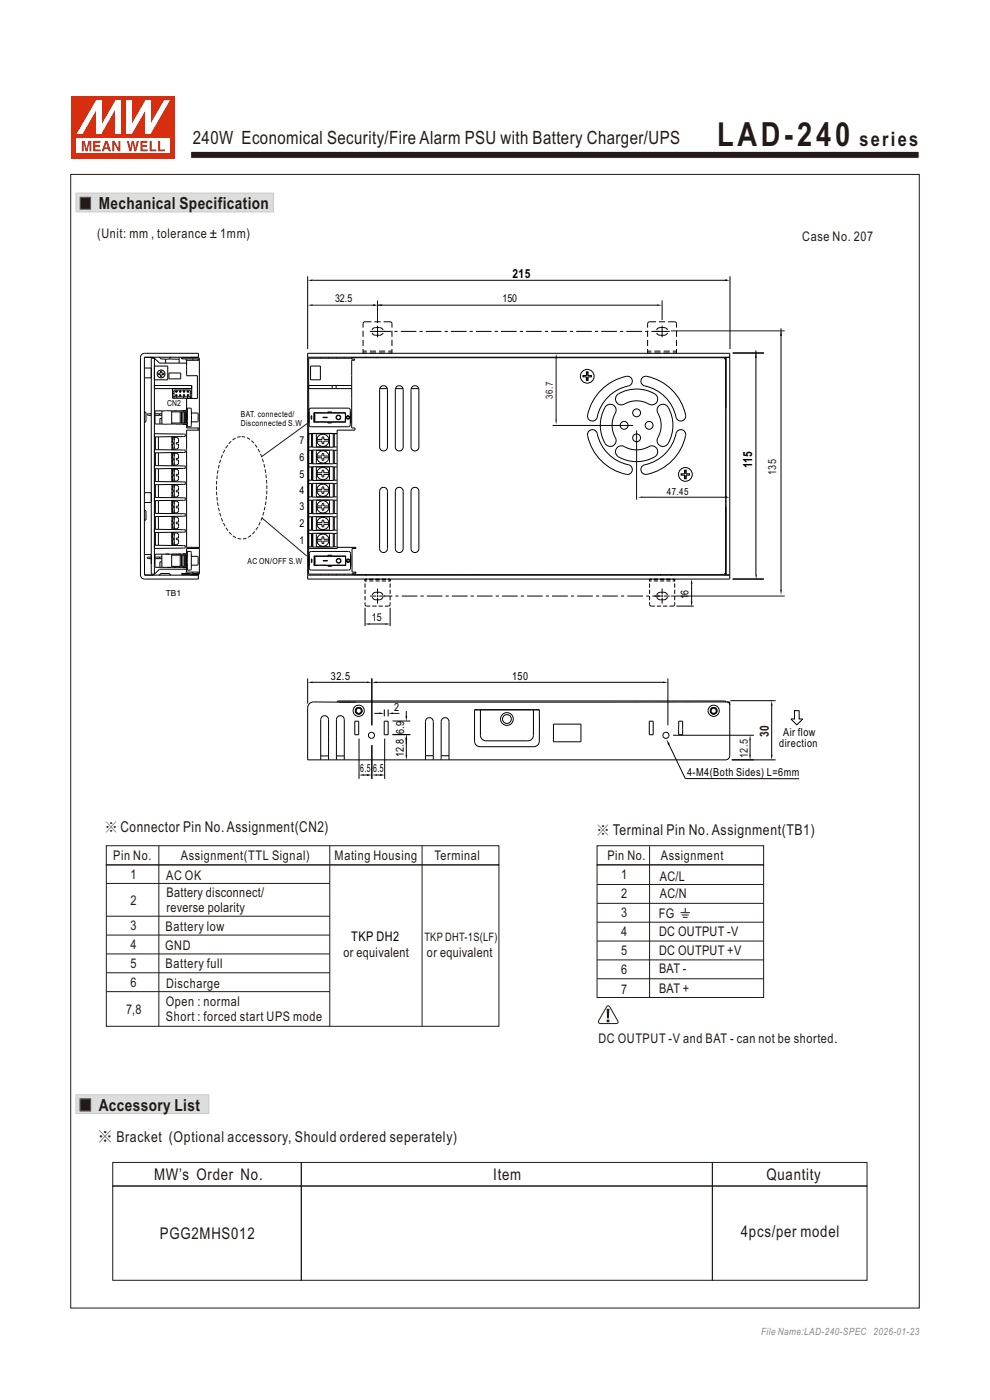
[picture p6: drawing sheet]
<svg xmlns="http://www.w3.org/2000/svg" width="210mm" height="297mm" viewBox="0 0 210 297" stroke-linecap="round" stroke-linejoin="round" font-family="sans-serif">
<g fill="none" stroke="#000" stroke-width=".21">
<path d="M65.3 58.6v15.5M66.3 59.5h87.9M154.8 58.6v15.4M30.6 78.1h1.5M30.7 75.8h.1M30.7 75.8h1.9M32.6 75.8l.2 .2M32.8 76h-.7v45.8h.7M32.8 77.7h2.8v2.9h-2.8M32.8 76l1 1h5.8M32.8 76v45.8M33.7 75.8l.3 .3 1.1 .1"/>
<path d="M34 78.7h.3v.5h.5v.3h-.5v.4h-.3v-.4h-.5v-.3h.5zM35.1 76.2v.8M35.8 79.1h2.5v1.3h-2.5zM36 76.2h2M36 76.2h-.9M36.3 75.8l-.2 .1-.1 .3M38 75.8v1.2M38.6 75.9h3.4l.3 .3M38.6 75.9v.2M38.6 76.1l3.4 .1M39.4 76.1l.2 .4M40.4 75.8h1.7"/>
<path d="M40.4 75.8v.1M41.1 76.1l-.2 .3M42 76.2h.3M42 76.2v.2M42.1 75.9v-.9h-11.4l-.5 .1-.4 .5v46.4l.3 .6 .6 .2h11.4v-.9M42.1 75.8h-11.5v41.8M42.3 76.4h-2.7v3.3h2.3v4.8h-2.3v2.6M42.3 76.2v45.4M65.3 75h89.5v47.8h-89.5zM65.3 75.8h89.5M65.9 77.7h2.1v2.9h-2.1zM66.3 64.7h13.3"/>
<path d="M68 75.8v.2M69.7 75.8v.2M71.4 75.8v.2M73 75.8v.2M74.6 76h-9.1v6.4M77 74v.9h.8M77 74.5h.8M77 70.2v1.3M77 72.1v1.3M77.5 75.8l.2 .1M78.5 74.9h1.3M78.5 70.3h4.5"/>
<path d="M78.5 74.5h1.3M78.8 68.3h-1.6l-.2 .4v.8M78.9 70.6l.7 .5h1.1l.5-.5M78.9 70l.3-.4 .5-.1h1l.5 .5M79.4 68.3h1.3M80.1 63.7v4.8M80.1 69.1v2.4M80.1 75.8l-.2 .1M80.2 64.7h59.2M80.4 74.9h1.3M80.4 74.5h1.3M81.1 75.8l.1 .1"/>
<path d="M81.4 68.3l1.6 .1 .1 1.1M81.9 75.8l.1 .1M82.3 74.5h.8M83.1 74v.9h-.8M83.1 70.2v1.3M83.1 72.1v1.3M83.7 70.3h.6M85 70.3h3.3M89 70.3h.7M90.3 70.3h3.3M94.3 70.3h.7M95.6 70.3h3.4"/>
<path d="M99.6 70.3h.7M101 70.3h3.3M104.9 70.3h.7M106.3 70.3h3.3M110.3 70.3h.6M111.6 70.3h3.3M115.6 70.3h.6M116.9 70.3h3.3M117.3 75.8l-.1 .1M118 75.9v13.2M118.2 75.8l-.1 .1M120.9 70.3h.7"/>
<path d="M122.2 70.3h3.3M123.7 79.7h.7v-.8h.3v.8h.7v.2h-.7v.8h-.3v-.8h-.7zM126.2 70.3h.7M127.5 70.3h3.4M131.5 70.3h.7M132.9 70.3h3.3M136.9 70.3h.6M137.4 74v.9h.8M137.4 70.2v1.3M137.4 72.1v1.3M137.4 74.5h.8M138.8 74.9h1.3"/>
<path d="M138.8 74.5h1.3M139.1 68.3h-1.6l-.1 .4v.8M139.3 70.6l.6 .5h1.2l.5-.5M139.3 70l.3-.4 .4-.1h1.1l.5 .5M139.8 68.3h1.3M139.9 75.8l.3 .1M140.4 69.1v2.4M140.4 63.7v4.2M140.8 74.9h1.3M140.8 74.5h1.3M141.7 68.3l1.7 .1 .1 1.1M142.1 70.3h-3.9"/>
<path d="M142.3 70.2h24.2M142.6 75.8l-.3 .1M142.7 74.5h.8M143.5 74v.9h-.8M143.5 70.2v1.3M143.5 72.1v1.3M153.7 75.9v.3M153.7 76.1h.3M153.9 75.8l.1 46.2M154 75.8h.1M154 75.9h-79.4v.3h.6v.2h-.6v14.4h.7v.5h-3.8v24.8h4v.3h-.8v5h.8v.2h-.7v.3h79.2M154 75.8h.8"/>
<path d="M155.4 74.9h6.7M160.3 74.3v47.6M165.7 69.6v55.5M30.6 87.2l.4 .3v2l-.4 .3M30.6 80.2h1.5M32.1 87.8l-.9 .1 .3 .2h.6M32.7 97.2h.3M32.7 97.7h.3M32.7 93.8h.3M32.7 94.3h.3M32.8 98.8l6.5 .1-.1 .5h-6.4M32.8 95.4l6.5 .1-.1 .5-6.4 .1"/>
<path d="M32.8 92l6.5 .2-.1 .4-6.4 .1M32.8 82.4h7.9M32.8 81.8h7.9v2.7h-4.1v-2.1M32.8 87.8h.1M32.8 88.1h.1M32.8 87.8h1M32.8 88.1h1M32.9 87.3l-.1 .1M33 92.7v2.7M33 96.1v2.7M33 99.4v2.8M33.6 92.7v2.7"/>
<path d="M33.6 96.1v2.7M33.6 99.4v2.8M33.8 87.8h.5M33.8 88.1h.5M33.8 87.8v.3M34.3 87.2h-1.2l-.2 .2v2.4l.2 .2h1.2M34.3 90h2.1M34.3 87.2h2.1M34.3 87.2v2.8M34.3 88.8h-.4v1.2M36.4 87.4h3.3M36.4 89.7h3.3"/>
<path d="M36.4 87.2v2.8M36.4 90h2.3M36.4 87.2h2.3M36.5 94.1l.1 .8M36.5 93l.1 .1M36.5 92.7h.4v2.7h-.4M36.5 92.6v2.8M36.5 96v2.4M36.5 99.4v2.8M36.5 93.4v.1M36.5 99.8l.1 .1M36.5 96.4l.1 .1"/>
<path d="M36.5 96.8h.1M36.5 97.6l.1 .7M36.5 93.5v.4M36.5 94.2v.4M36.5 96.8v.4M36.5 97.6v.4M36.5 98h.1M36.5 94.6h.1M36.5 93.5h.1M36.5 94.6v.1M36.5 98.4v.4M36.5 98.8h.1"/>
<path d="M36.5 92.7v1.2M36.5 99.5v1.1M36.5 96.1v1.2M36.5 98.6h.1M36.5 98.8h.4v-2.7h-.4v2.7M36.6 98.3l-.1 .1M36.6 94.9l-.1 .5M36.6 98.3l-.1 .3M36.6 94.9l-.1 .2M36.6 83.5h.3M36.6 84.2h4.1M36.6 83.1h.3"/>
<path d="M36.8 97.6h.1M36.8 94.2h.1M36.8 97.2v.4M36.9 97.2h.1M36.9 97.6h.1M36.9 94.3h.1M36.9 84.2v.3M36.9 92.7v.7M36.9 96.1v.7M36.9 99.5v.6M36.9 84.2v-1.4h3.5v1.7M36.9 96.3l.1-.1a.63 .63 0 0 1 .9 .5v.5h-.5v.4h.5v.6a.63 .63 0 0 1-.9 .4h-.1"/>
<path d="M36.9 99.7l.1-.1a.63 .63 0 0 1 .9 .5v.5h-.5v.4h.5v.5a.63 .63 0 0 1-.9 .5l-.1-.1M36.9 92.9h.1a.63 .63 0 0 1 .9 .4v.6h-.5v.3h.5v.6a.63 .63 0 0 1-.9 .4h-.1M36.9 94.7v.7M36.9 98.1v.7M36.9 93.8l-.1 .4M37.3 82.9v.3M37.3 83.7v.3M37.3 83.7h.2M37.3 82.9l.2 .3M37.3 84h.2M37.3 83.7l.2 .3M37.3 82.9h.2"/>
<path d="M37.3 83.2h.2M37.4 83.1h.1M37.4 83.9h.1M37.5 84.2v.3M37.5 82.9v.3M37.5 83.7v.3M37.5 83.7l-.2 .3M37.5 82.9l-.2 .3M38.1 82.9v.3M38.1 83.7v.3M38.1 83.7h.2M38.1 83.7l.2 .3"/>
<path d="M38.1 84h.2M38.1 82.9h.2M38.1 83.2h.2M38.1 82.9l.2 .3M38.2 83.1h.1M38.2 83.9h.1M38.2 87.4v2.3M38.3 82.9v.3M38.3 83.7v.3M38.3 83.7l-.2 .3M38.3 82.9l-.2 .3M38.5 87.4v2.3"/>
<path d="M38.7 90h1M38.7 87.2h1M38.8 87.4v2.3M38.9 83.7h.3M38.9 83.2l.3-.3v.3M38.9 84h.3M38.9 82.9h.3M38.9 83.2h.3M38.9 82.9l.3 .3M38.9 82.9v.3M38.9 83.7v.3M38.9 83.7l.3 .3"/>
<path d="M38.9 84.2v.3M39 83.9h.1M39 83.1h.1M39.1 87.4v2.3M39.2 83.7v.3M39.2 83.7l-.3 .3M39.2 87.4v2.3M39.4 87.4v2.3M39.6 87.4v2.3M39.6 90v.8h2.7M39.7 82.9v.3M39.7 83.7v.3"/>
<path d="M39.7 83.7h.3M39.7 84h.3M39.7 82.9h.3M39.7 83.2h.3M39.7 83.7l.3 .3M39.7 82.9l.3 .3M39.7 87.4v-.8h.8v3.9h-.8v-.8M39.7 87.1l-1 .1M39.7 87.4v2.3M39.8 84.2v.3M39.8 83.9h.1M39.8 83.1h.1"/>
<path d="M39.9 83.1h.1M40 82.9l-.3 .3M40 82.9v.3M40 83.7v.3M40 83.7l-.3 .3M40.4 83.5h.3M40.4 83.1h.3M40.6 87.6h1.2l.2 .2v1.6l-1.4 .1M42 90.8v.5M42.3 91.3h-2.7v4.1v20.7h2.7M65.5 99h.8M65.5 91.9v.1"/>
<path d="M65.5 95.4l.8 .1M65.5 82.4v5M65.5 82.4h9.1M65.5 81.8h9.1M65.5 92v29.8h9.3M65.5 87.4v2.3M65.5 89.7v2.3h6M65.5 87.4h.1M65.5 89.7h.1M66 88.2h.1v.7h-.1zM66.1 92v2.8M66.1 95.5v2.9"/>
<path d="M66.1 99v2.9M66.3 94.8l-.8 .1M66.3 91.9h4.4v3h-4.4zM66.3 98.4v-2.9h4.4v2.9M66.3 99h4.4v2.9h-4.4zM66.3 95.5v2.9M66.3 99v2.9M66.6 89.5l.5 .1M66.6 87.6h6.4l.3 .5M66.6 87.6v1.9M66.6 87.6l.1 .1M66.7 87.7l.1 .1v1.5l-.1 .1"/>
<path d="M66.7 87.7v1.7M66.7 89.4l-.1 .1M67.1 89.5v.1M67.1 89.6h.4M67.1 96.7h1.2v-.5h.4v.5h1.2M67.1 93.2h.1M67.1 93.6h.1M67.1 97.2h.1M67.2 99.1h2.6v2.7h-2.6zM67.2 95.6h2.6v2.7h-2.6zM67.2 93.2h1.1v-.5h.4v.5h1.1v.4h-1.1v.5h-.4v-.5h-1.1zM67.2 96.7v.4h1.1v.5h.4v-.5h1.1v-.4"/>
<path d="M67.3 92l-.2 .2v2.4l.2 .2 2.5-.1 .1-2.5-.2-.2M67.4 87.6h.1M67.4 87.6h1.2M67.4 87.6h-.8M67.5 89.5v.1M68 92h.4M68.1 87.6h.1M68.2 89.5h.1M68.3 92v.1M68.3 94.7v.1M68.3 95.5v.2M68.3 98.2v.1"/>
<path d="M68.3 99.1v.1M68.5 88.5l.9 .1zM68.6 87.6h.1M68.6 89.5v.1M68.6 89.6h-1.1M68.6 87.6h.7M68.6 89.5h.7M68.6 89.5h-2M68.7 92v.1M68.7 94.7v.1M68.7 95.5v.2M68.7 98.2v.1"/>
<path d="M68.7 99.1v.1M69.3 89.6h.2M69.3 89.6h-.7M69.3 89.5v.1M69.3 87.6h.1M69.5 87.5v-.1h.9v.1M69.5 89.6v.1h.9v-.1M69.5 87.5h.9M69.5 89.6h.9M69.5 87.5l-.2 .1M69.8 93.2h.1M69.8 93.6h.1"/>
<path d="M69.8 97.2h.1M70.4 87.5l.2 .1M70.5 81.8v.6M70.6 87.6h.1M70.6 89.5v.1M70.6 89.6h.7M70.6 89.6h-.2M70.6 87.6h1.8M70.7 99l.7 .1M70.7 95.5h.7M70.9 92v2.8M70.9 95.5v2.9"/>
<path d="M70.9 99v2.9M71.3 89.5v.1M71.3 81.8v.6M71.4 98.3l-5.9 .1M71.4 94.8h-.7M71.7 89.5h.1M71.7 87.6h.1M72.1 89.5l.3 .1M72.4 89.5v.1M72.4 87.6h.1M72.4 87.6l.9-.1v.3M72.8 89.6h-.4"/>
<path d="M72.8 89.5v.1M73.2 87.8h.1M73.3 87.8v.3M73.3 88.1l-.2 1.4h-3.8M73.3 88.1v1.5h-.5M74.3 87.4v-.6l-.4-.2h-8.1l-.2 .4v3.1l.1 .3 .3 .1h7.9l.4-.2v-.6M74.3 87.4v2.3M80.6 82.4h1.6M80.7 82.1a.83 .83 0 0 1 .9-.2 .83 .83 0 0 1 .6 .8v12.1a.83 .83 0 0 1-.8 .9 .83 .83 0 0 1-.9-.9v-12.1zM83.9 82.4h1.6M84 82.1a.83 .83 0 0 1 1-.2 .83 .83 0 0 1 .5 .8v12.1a.83 .83 0 0 1-.8 .9 .83 .83 0 0 1-.8-.9v-12.1zM87.2 82.4h1.6"/>
<path d="M87.4 82.1a.83 .83 0 0 1 .9-.2 .83 .83 0 0 1 .6 .8v12.1a.83 .83 0 0 1-.9 .9 .83 .83 0 0 1-.8-.9v-12.1zM117.2 90.3h17.1M125 91.4a1.04 1.04 0 0 1 1.7 .6 8.7 8.7 0 0 0 6.9 6.7 1.04 1.04 0 0 1 .5 1.3 1.04 1.04 0 0 1-1.2 .6 10.5 10.5 0 0 1-8.3-8.5zM127.1 83.1a10.2 10.2 0 0 1 6.1-3.3 1.04 1.04 0 0 1 .9 1 1.04 1.04 0 0 1-.8 1.1 8.7 8.7 0 0 0-6.7 6.9 1.04 1.04 0 0 1-1.3 .5 1.04 1.04 0 0 1-.7-1.2 10.6 10.6 0 0 1 2.5-5zM128.6 86.1a1.25 1.25 0 0 1 1.6-.1 1.25 1.25 0 0 1 .3 1.6 5.5 5.5 0 0 0 .2 5.6 1.25 1.25 0 0 1-.8 1.4 1.25 1.25 0 0 1-1.5-.5 7.5 7.5 0 0 1 .2-8zM130.9 83.8a7.4 7.4 0 0 1 8.3 0 1.25 1.25 0 0 1 0 1.6 1.25 1.25 0 0 1-1.6 .3 5.4 5.4 0 0 0-5.5 .2 1.25 1.25 0 0 1-1.4-.6 1.25 1.25 0 0 1 .2-1.5zM130.9 94.9a1.55 1.55 0 0 1 2.2 .1 5.6 5.6 0 0 0 4.9-.4 1.25 1.25 0 0 1 1.4 .8 1.25 1.25 0 0 1-.5 1.5 7.6 7.6 0 0 1-8-.2 1.25 1.25 0 0 1 0-1.8zM135 91.3v14.7M136.2 80.2l.5-.3a10 10 0 0 1 8 6l.7 2.2a1.04 1.04 0 0 1-.8 1.2 1.04 1.04 0 0 1-1.2-.8 8.7 8.7 0 0 0-6.9-6.7l-.4-.4-.2-.5zM139.7 86.1a1.25 1.25 0 0 1 2 .3 7.6 7.6 0 0 1-.2 7.9 1.25 1.25 0 0 1-1.6 .2 1.25 1.25 0 0 1-.4-1.7 5.4 5.4 0 0 0-.1-5.5 1.25 1.25 0 0 1 .3-1.2zM143.7 91.4a1.04 1.04 0 0 1 1.2-.1 1.04 1.04 0 0 1 .5 1.1 10.5 10.5 0 0 1-8.5 8.3 1.04 1.04 0 0 1-1-1 1.04 1.04 0 0 1 .9-1.1 8.7 8.7 0 0 0 6.7-6.9zM30.6 108l.4 .3v2l-.4 .3"/>
<path d="M30.6 104.5h1.5M30.6 117.6h1.5M30.6 117.6l.1 4.4M30.6 106.6h1.5M32.1 118.2l-.9 .1 .3 .2h.6M32.7 107.3h.3M32.7 104.4h.3M32.7 103.9h.3M32.7 100.5h.3M32.7 101.1h.3M32.7 107.8h.3M32.7 110.7h.3"/>
<path d="M32.7 111.2h.3M32.7 114.1h.3M32.7 114.6h.3M32.8 105.5l6.5 .2-.1 .4-6.4 .1M32.8 102.2l6.5 .1-.1 .4-6.4 .1M32.8 108.9l6.5 .2-.1 .4-6.4 .1M32.8 112.3l6.5 .1-.1 .5h-2.7M32.8 115.7l6.5 .1-.1 .5h-6.4M32.8 118.2h.1M32.8 118.5h.1M32.8 118.2h1M32.8 118.5h1"/>
<path d="M33 102.8v2.7M33 106.2v2.7M33 109.6v2.7M33 113v2.7M33.6 102.8v2.7M33.6 106.2v2.7M33.6 109.6v2.7M33.6 113v2.7M33.8 118.2h.5M33.8 118.5h.5M33.8 118.2v.3M34.3 117.6v2.8"/>
<path d="M34.3 119.2h-.4v1.2M35.1 117.6h.1M35.3 117.5v.1M35.3 117.6h.1M35.4 117.5l.5 .1M36.4 117.8h3.3M36.4 117.6v2.8M36.5 104.3l.1 .8M36.5 103.2l.1 .1M36.5 111l.1 .8M36.5 109.9l.1 .1M36.5 109.6h.4v2.7h-.4"/>
<path d="M36.5 102.8v2.8M36.5 109.5v2.8M36.5 102.8h.4v2.7h-.4M36.5 103.5v.1M36.5 106.2v2.8M36.5 110.3v.1M36.5 112.9v2.8M36.5 112.9l-3.7 .1M36.5 106.6h.1M36.5 113.3l.1 .1M36.5 106.9v.1M36.5 100.2h.1"/>
<path d="M36.5 113.7h.1M36.5 117.5v.1M36.5 107.7v1M36.5 101v1M36.5 114.5v1M36.5 110.4h.1M36.5 100.2v.4M36.5 101v.4M36.5 103.6v.4M36.5 104.4v.4M36.5 107v.4M36.5 107.7v.4"/>
<path d="M36.5 110.4v.4M36.5 111.1v.4M36.5 113.7v.4M36.5 114.5v.4M36.5 104.8h.1M36.5 103.6h.1M36.5 108.1h.1M36.5 108.1v.1M36.5 107h.1M36.5 101.4h.1M36.5 111.5h.1M36.5 111.5v.1"/>
<path d="M36.5 114.9h.1M36.5 115.7h.4v-2.7h-.4v2.7M36.5 108.9h.1M36.5 102.1h.1M36.5 108.7h.1M36.5 102h.1M36.5 115.5h.1M36.5 102.8v1.3M36.5 106.2l.1 .4M36.5 109.6l.1 .4M36.5 113v1.2M36.5 102.1h.4v-2.6h-.4v2.7"/>
<path d="M36.5 108.9h.4v-2.7h-.4v2.8M36.6 105.1l-.1 .4M36.6 105.1l-.1 .1M36.6 108.5h-.1M36.6 106.6l-.1 .8M36.6 101.7h-.1M36.6 111.8l-.1 .5M36.6 111.8l-.1 .2M36.6 110l-.1 .8M36.6 115.2l-.1 .1M36.6 117.5v.1M36.8 117.5l-.2 .1"/>
<path d="M36.8 117.6h.1M36.8 107.8h.1M36.8 100.6l.1 .4M36.8 111.1h.1M36.8 114.1l.1 .4M36.8 110.7v.4M36.9 100.6h.1M36.9 110.7h.1M36.9 114.1h.1M36.9 107.8h.1M36.9 111.2h.1M36.9 102.8v.7"/>
<path d="M36.9 106.2v.7M36.9 109.6v.7M36.9 113v.7M36.9 113.2l.1-.1a.63 .63 0 0 1 .9 .5v.5h-.5v.4h.5v.6a.63 .63 0 0 1-.9 .4h-.1M36.9 103h.1a.63 .63 0 0 1 .9 .4v.6h-.5v.4h.5v.5a.63 .63 0 0 1-.9 .5l-.1-.1M36.9 104.8v.7M36.9 104h-.1l.1 .4M36.9 106.4h.1a.63 .63 0 0 1 .9 .4v.6h-.5v.3h.5v.6a.63 .63 0 0 1-.9 .4h-.1M36.9 108.2v.7M36.9 107.3l-.1 .5M36.9 101.5v.6M36.9 109.8h.1a.63 .63 0 0 1 .9 .4v.6h-.5v.3h.5v.6a.63 .63 0 0 1-.9 .4h-.1"/>
<path d="M36.9 111.6v.7M36.9 115v.7M37 117.5v.1M37.1 117.5v.1M37.2 117.6h.3M37.3 117.5v.1M37.5 117.5l-.1 .1M37.6 117.5v.1M37.7 117.6h.1M37.9 117.6h.5M38 117.5v.1M38.2 117.8v2.3"/>
<path d="M38.5 117.8v2.3M38.8 117.8v2.3M39.1 117.8v2.3M39.2 117.8v2.3M39.4 117.8v2.3M39.6 117.8v2.3M39.7 117.6h-6.6l-.2 .2v2.3l.1 .2 6.7 .1M39.7 117.8v-.8h.8v3.9h-.8v-.8M39.7 117.8v2.3M39.7 117.5l-1 .1M40.6 118h1.2l.2 .2v1.6l-1.4 .1M40.6 116.1v.3"/>
<path d="M42 116.1v.3M42.3 116.4h-2.7v1.1M65.5 109.6h.6M65.5 106l.8 .1M65.5 102.5l5.9 .1M65.5 113.1l.8 .1M65.6 117.8v2.3M66 118.6h.2v.7h-.2zM66.1 108.9l-.6 .1M66.1 116l-.6 .1M66.1 106.1v2.9h4.8v-2.9M66.1 112.5v-2.9h4.8v2.9"/>
<path d="M66.1 113.2v2.8h4.8v-2.8M66.1 102.6v2.8M66.3 101.9l-.8 .1M66.3 112.5h-.8M66.3 105.4l-.8 .1M66.3 102.5v3h4.4v-3M66.3 109.6v2.9h4.4v-2.9M66.3 116v-2.9h4.4v3M66.3 106.1v2.9v-2.9h4.4v2.9M66.3 113.1v2.9M66.6 118h6.5l.2 .5M66.6 119.9l.5 .1"/>
<path d="M66.6 118v1.9M66.6 118l.1 .1M66.7 118.1l.1 .1v1.5l-.1 .1M66.7 119.8l-.1 .1M66.7 118.1v1.7M67.1 100.2h.1M67.1 100.7h.1M67.1 104.2h1.2v.5h.4v-.5h1.2M67.1 111.3l1.2-.1v.6h.4v-.6l1.2 .1M67.1 114.4h1.2v-.5h.4v.5h1.2M67.1 103.8h.1M67.1 110.8h.1"/>
<path d="M67.1 114.8h.1M67.1 107.3h.1M67.1 107.8h.1M67.1 119.9v.1M67.1 120h.5M67.2 102.7h2.6v2.6h-2.6zM67.2 113.3h2.6v2.6h-2.6zM67.2 109.7h2.6v2.7h-2.6zM67.2 106.2h2.6v2.7h-2.6zM67.2 100.3h1.1v-.5h.4v.5h1.1v.4h-1.1v.5h-.4v-.5h-1.1zM67.2 104.2v-.4h1.1v-.5h.4v.5h1.1v.4M67.2 111.2v-.3h1.1v-.5h.4v.5h1.1v.3"/>
<path d="M67.2 114.4v.4h1.1v.5h.4v-.5h1.1v-.4M67.2 107.3h1.1v-.5h.4v.5h1.1v.4h-1.1v.5h-.4v-.5h-1.1zM67.5 118h1.1M67.5 118h-.9M67.5 118h.1M67.6 119.9v.1M68.2 118h.1M68.2 119.9h.1M68.3 101.7v.2M68.3 102.6v.1M68.3 105.3v.1M68.3 106.1v.1"/>
<path d="M68.3 108.8v.1M68.3 109.7v.1M68.3 112.3v.2M68.3 113.2v.1M68.3 115.9v.1M68.5 118.9l1 .1zM68.6 119.9l-1 .1M68.6 119.9v.1M68.6 118h.8M68.6 118h.1M68.6 119.9h.7M68.6 119.9h-2"/>
<path d="M68.7 101.7v.2M68.7 102.6v.1M68.7 105.3v.1M68.7 106.1v.1M68.7 108.8v.1M68.7 109.7v.1M68.7 112.3v.2M68.7 113.2v.1M68.7 115.9v.1M69.3 120h.3M69.3 120h-.7M69.3 119.9v.1"/>
<path d="M69.4 118h.1M69.6 117.9h.8M69.6 117.9v-.1h.8v.1M69.6 120v.1h.8v-.1M69.6 120h.8M69.6 117.9l-.2 .1M69.8 100.2h.1M69.8 100.7h.1M69.8 103.8h.1M69.8 110.8h.1M69.8 114.8h.1M69.8 107.3h.1"/>
<path d="M69.8 107.8h.1M70.4 117.9l.2 .1M70.6 118h.1M70.6 119.9v.1M70.6 120h1.8M70.6 120h-.2M70.6 118h1.9M70.7 113.2h.7M70.7 106.1h.7M70.9 102.6v2.8M70.9 116h.5M70.9 108.9h.5"/>
<path d="M70.9 109.6h.5M71.3 119.9h.1M71.4 101.9h-.7M71.4 112.5h-.7M71.4 105.4h-.7M71.6 116.1v.2h-6.1M71.7 119.9h.1M71.8 118h.1M72.4 119.9v.1M72.5 118h.1M72.5 118l.8-.1v.3M72.8 119.9v.1"/>
<path d="M72.8 120h-.4M73.3 118.2h.1M73.3 118.2v.3M73.3 118.5l-.2 1.4h-3.8M73.3 118.5v1.5h-.5M74.3 117.8v-.6l-.4-.2h-7.9l-.3 .1-.1 .3v3.1l.3 .4h8l.4-.2v-.6M74.3 117.8v2.3M80.7 103.7a.83 .83 0 0 1 .9-.3 .83 .83 0 0 1 .6 .8v12.2a.83 .83 0 0 1-.8 .8 .83 .83 0 0 1-.9-.8v-12.2zM84 103.7a.83 .83 0 0 1 1-.3 .83 .83 0 0 1 .5 .8v12.2a.83 .83 0 0 1-.8 .8 .83 .83 0 0 1-.8-.8v-12.2zM87.4 103.7a.83 .83 0 0 1 .9-.3 .83 .83 0 0 1 .6 .8v12.2a.83 .83 0 0 1-.9 .8 .83 .83 0 0 1-.8-.8v-12.2zM136.3 105.5h17.9M144.5 100.5h.7v-.7h.3v.7h.8v.3h-.8v.7h-.3v-.7h-.7z"/>
<path d="M30.7 122h11.4M32.8 121.8l-.2 .2h-1.9M33.7 122l.3-.3h2l.3 .3M34.5 120.4h.1M34.6 120.4h.1M34.8 120.4h.1M34.9 120.4h.1M35.3 120.4h.1M35.4 120.4h.1M36.2 120.4h.1M36.4 120.1h3.3M36.9 120.4h.1"/>
<path d="M37.3 120.4h.1M37.4 120.4h.1M37.8 120.4h.1M37.9 120.4h.1M38 120.4h.1M38.1 120.4h.1M38.2 120.4h.1M38.3 120.4h.1M38.7 120.4h1M39.6 121.3l-.2 .4M39.6 120.4v1h2.7M39.6 120.8h-5.8l-1 1"/>
<path d="M40.4 122h1.7M40.4 121.9v.1M40.9 121.4l.2 .3M42 121.6l-.9 .1M42 121.6h.3M42 121.4v.2M42.3 121.6l-.3 .3h-3.5v-.2h2.6M65.3 122h89.5M68 121.8v.2M69.7 121.8v.2M71.4 121.8v.2M73 121.8v.2"/>
<path d="M75.4 121.4v.2M77.4 127.8l.2 .7 .9 .1M77.4 123.8v.9M77.4 125.1v.9M77.4 126.4v.9M77.4 128.9v3.9M77.4 123.2h.5M77.7 121.9l-.2 .1M77.9 122.9h-.5v.4M78.3 132.4h3.6M78.3 123.2h.9M78.3 122.9h.9"/>
<path d="M78.5 126.4h1.2M79 126.7l.2 .3 .4 .2h1.1l.5-.5M79 126.2l.2-.4 .5-.2 1 .1 .5 .5M79 128.6h.9M79.6 123.2h.9M79.6 122.9h.9M79.9 121.9l.2 .1M79.9 126.4h.4M80.1 124.8v1.3M80.1 126.3v.3M80.1 126.8v1.2M80.3 128.6h.9"/>
<path d="M80.4 126.4h2.8M81 123.2h.9M81 122.9h.9M82.3 122.9h.5v.4M82.3 123.2h.5M82.8 127.8l-.2 .7-.9 .1M82.8 123.8v.9M82.8 125.1v.9M82.8 126.4v.9M82.8 128.9v3.9M83.9 126.4h.6M85.2 126.4h3.3"/>
<path d="M89.2 126.4h.7M90.2 121.9v.1M90.5 126.4h3.3M91.9 121.9v.1M93.6 121.9v.1M94.5 126.4h.7M95.2 121.9v.1M95.8 126.4h3.4M99.8 126.4h.7M100.8 121.9l-.1 .1M101.2 126.4h3.3M101.6 121.9l-.1 .1"/>
<path d="M105.1 126.4h.7M106.5 126.4h3.3M110.5 126.4h.6M111.8 126.4h3.3M113.5 121.9l.1 .1M114.3 121.9l.1 .1M115.8 126.4h.6M117.1 126.4h3.3M121.1 126.4h.7M122.4 126.4h3.4M126.4 126.4h.7M127.8 126.4h3.3"/>
<path d="M131.7 126.4h.7M133.1 126.4h3.3M137.1 126.4h.6M137.8 127.8v.5l.2 .2 .9 .1M137.8 123.2h.4M137.8 123.8v.9M137.8 125.1v.9M137.8 126.4v.9M138.2 122.9h-.4v.4M138.4 126.4h1.7M138.7 123.2h.9M138.7 122.9h.9"/>
<path d="M139.3 126.7l.3 .3 .4 .2h1.1l.5-.5M139.3 126.2l.3-.4 .5-.2 1 .1 .5 .5M139.3 128.6h.9M140 123.2h.9M140 122.9h.9M140.2 121.9l-.3 .1M140.3 126.4h.3M140.5 124.8v1.3M140.5 126.3v.3M140.5 126.8v1.2M140.7 128.6h.9M140.8 126.4h1.3"/>
<path d="M141.3 123.2h.9M141.3 122.9h.9M142.3 126.4h24.2M142.3 121.9l.3 .1M142.7 123.2h.4M142.7 122.9h.4v.4M143.1 127.8l-.1 .7-1 .1M143.1 123.8v.9M143.1 125.1v.9M143.1 126.4v.9M143.5 128.6h3.6M146.7 123.8v3.9"/>
<path d="M153.9 122h.1M154 122h.8M154 121.6h-.3v.3M155.4 122.8h6.6M65.3 143.9v5.4M65.6 149.3l.9-.4h88.3v11.4a.87 .87 0 0 1-.9 .9h-88.6v-11zM66.3 144.7h11.5M71.5 148.9l.3-.2h81.9l.3 .3M75.3 153h.8v2.9h-.8zM76.2 156.7v8.5M78.9 143.9v10M78.9 158.1v7.1"/>
<path d="M79.4 151.3h1.1M79.9 144.7h60.7M81.5 153h.8v2.9h-.8zM81.5 150.5v1.5M81.6 156.7v8.5M82.3 150.5v1.5M83.3 153h3.7M83.3 155.8h3.7M83.4 151.3h1.3M86.2 150.8v1.1M86.2 156.9v3.3M100.7 150.6h13.7v6.6a1.18 1.18 0 0 1-1.2 1.2h-11.4l-.6-.1-.4-.5-.1-.6z"/>
<path d="M101.9 150.6v5.4l.2 .6 .4 .4 .6 .2h8.9a1.18 1.18 0 0 0 1.2-1.2v-5.4M117.4 153.6h5.8v3.8h-5.8zM137.7 153h.9v2.9h-.9zM141.7 143.9v10M141.9 158l3.5 7.2h24.1M142.8 156h17.1M144 153h.8v2.9h-.8zM154.2 148.9l.4 .2 .2 .4M154.9 148.6h9.6M159.1 157v3.2M163.7 149.7v10.5M168.5 150.8h1v1.7h.8l-1.3 1.3-1.2-1.3h.7z"/>
<path d="M68 161.2v-8.5a.83 .83 0 0 1 .9-.9 .83 .83 0 0 1 .8 .9v8.5M68 160.4h1.7M71.4 161.2v-8.5a.83 .83 0 0 1 .8-.9 .83 .83 0 0 1 .8 .9v8.5M71.4 160.4h1.6M77.2 164.4h1M80 164.4h1M90.2 161.2v-8.1a.83 .83 0 0 1 .9-.9 .83 .83 0 0 1 .8 .9v8.1M90.2 160.3h1.7M93.6 161.2v-8.1a.83 .83 0 0 1 .8-.9 .83 .83 0 0 1 .8 .9v8.1M93.6 160.3h1.6M155.2 161.2h9.3"/>
<circle cx="34.2" cy="79.3" r=".83"/>
<circle cx="124.6" cy="79.8" r="1.46"/>
<circle cx="68.5" cy="93.4" r="1.3"/>
<circle cx="68.5" cy="96.9" r="1.3"/>
<circle cx="71.8" cy="88.6" r=".43"/>
<circle cx="71.8" cy="88.6" r=".5"/>
<circle cx="73.8" cy="88.6" r=".37"/>
<circle cx="73.8" cy="88.6" r=".25"/>
<circle cx="132.4" cy="90.2" r=".83"/>
<circle cx="135" cy="87.6" r=".83"/>
<circle cx="135" cy="92.9" r=".83"/>
<circle cx="137.7" cy="90.2" r=".83"/>
<circle cx="68.5" cy="104" r="1.3"/>
<circle cx="68.5" cy="111.1" r="1.3"/>
<circle cx="68.5" cy="107.5" r="1.3"/>
<circle cx="68.5" cy="114.6" r="1.3"/>
<circle cx="68.5" cy="100.5" r="1.3"/>
<circle cx="71.8" cy="119" r=".43"/>
<circle cx="71.8" cy="119" r=".5"/>
<circle cx="73.8" cy="119" r=".37"/>
<circle cx="73.8" cy="119" r=".25"/>
<circle cx="145.4" cy="100.6" r="1.46"/>
<circle cx="76.1" cy="150.8" r="1.19"/>
<circle cx="76.1" cy="150.8" r=".71"/>
<circle cx="76.1" cy="150.8" r=".55"/>
<circle cx="78.8" cy="156" r=".65"/>
<circle cx="107.5" cy="152.5" r="1.35"/>
<circle cx="107.5" cy="152.5" r=".94"/>
<circle cx="141.3" cy="156" r=".65"/>
<circle cx="151.4" cy="150.8" r=".55"/>
<circle cx="151.4" cy="150.8" r=".71"/>
<circle cx="151.4" cy="150.8" r="1.19"/>
</g>
<g fill="#000">
<path d="M65.3 59.5l1-.2v.3zM153.8 59.3l1 .1-1 .2zM65.3 64.7l1-.1v.3zM79.1 64.6l1.1 .1-1.1 .2zM80 64.7l1.1-.1v.3zM118 75l.1 1h-.3zM139.4 64.6l1 .1-1 .2zM160.3 74.9l.2 1h-.3zM165.7 70.2l.2 1.1h-.4zM117.8 89.1h.3l-.1 .9zM135.3 105.5l1-.2v.3zM153.8 105.3l1 .2-1 .1z"/>
<path d="M77.4 132.4l1-.2v.4zM81.8 132.2l1 .2-1 .2zM146.7 122.8l.2 1.1h-.4zM146.5 127.6h.4l-.2 1.1zM160.2 121.9h.4l-.2 1zM165.5 125.1h.4l-.2 1.1zM65.2 144.7l1.1-.1v.3zM77.8 144.6l1.1 .1-1.1 .2zM78.8 144.7l1.1-.1v.3zM80.4 151.1l1.1 .2-1.1 .2zM82.3 151.3l1.1-.2v.4zM86 151.9h.4l-.2 1.1z"/>
<path d="M86.2 155.8l.2 1.1h-.4zM140.6 144.6l1.1 .1-1.1 .2zM141.4 156.9l.7 1-.4 .2zM159.1 156l.2 1.1h-.4zM163.7 148.6l.2 1.1h-.4zM76.1 164.4l1.1-.2v.4zM77.8 164.2l1.1 .2-1.1 .2zM78.9 164.4l1.1-.2v.4zM80.6 164.2l1.1 .2-1.1 .2zM86 160.1h.4l-.2 1.1zM158.9 160.1h.4l-.2 1.1zM163.5 160.1h.4l-.2 1.1z"/>
</g>
<path d="M49.2 93.5a3.1 3.1 0 0 1 4.8 .6 17 17 0 0 1 2.4 12.3 12.1 12.1 0 0 1-3.1 7.1 3.1 3.1 0 0 1-4.7-.6 17 17 0 0 1-2.5-12.3 12.1 12.1 0 0 1 3.1-7.1z" fill="none" stroke="#231916" stroke-width=".21" stroke-dasharray=".8 .4" stroke-linecap="butt"/>
<path d="M65.3 89.7l-9.8 7.2M55.6 109.9l9.5 8.1" fill="none" stroke="#231916" stroke-width=".21"/>
<path d="M16.1 232.2h28.2v4h-28.2z" fill-rule="evenodd" fill="#dcdddd" stroke="#c9cacb" stroke-width=".21"/>
<g fill="#231916" stroke="#595857" stroke-width=".21">
<path d="M17 233.1h2.2v2.6h-2.2z" fill-rule="evenodd"/>
<path d="M17 233.1h2.2v2.6h-2.2z" fill-rule="evenodd"/>
</g>
<path d="M23.9 246.6h40v5h-40zM23.9 251.6h40v20h-40zM63.9 246.6h87.2v5h-87.2zM63.9 251.6h87.2v20h-87.2zM151.1 246.6h32.8v5h-32.8zM151.1 251.6h32.8v20h-32.8z" fill="none" stroke="#231916" stroke-width=".21"/>
<path d="M40.4 32.1h154.6v1.5h-154.6z" fill-rule="evenodd" fill="#231916" stroke="#fff" stroke-width=".21"/>
<path d="M15.2 20.4h22v13.2h-22z" fill-rule="evenodd" fill="#d62e0f"/>
<path d="M16.3 29.4h19.8v3.1h-19.8z" fill-rule="evenodd" fill="#fff"/>
<g fill="#d62e0f">
<path d="M26.9 29.9h.4l.4 1.6 .3-1.6h.4l.3 1.6 .3-1.6h.5l-.6 2.2h-.4l-.3-1.7-.3 1.7h-.4z" fill-rule="evenodd"/>
<path d="M29.8 29.9h1.5v.4h-1.1v.5h1v.3h-1v.6h1.1v.4h-1.5z" fill-rule="evenodd"/>
<path d="M31.7 29.9h.5v1.8h1v.4h-1.5z" fill-rule="evenodd"/>
<path d="M33.5 29.9h.5v1.8h1v.4h-1.5z" fill-rule="evenodd"/>
<path d="M17.3 29.9h.7l.4 1.7 .3-1.7h.7v2.2h-.4v-1.8l-.4 1.8h-.5l-.4-1.8v1.8h-.4z" fill-rule="evenodd"/>
<path d="M19.8 29.9h1.5v.4h-1.1v.5h1v.3h-1v.6h1.2v.4h-1.6z" fill-rule="evenodd"/>
<path d="M22.6 30.4l.2 .9h-.5zM22.3 29.9l-.7 2.2h.4l.2-.4h.7l.2 .4h.5l-.8-2.2z" fill-rule="evenodd"/>
<path d="M23.8 29.9h.5l.8 1.5v-1.5h.4v2.2h-.4l-.9-1.6v1.6h-.4z" fill-rule="evenodd"/>
</g>
<g fill="#fff">
<path d="M24.5 21.3h1.1v7.1h-1.1z" fill-rule="evenodd"/>
<path d="M24.5 21.3h1.1l-4.1 7.1h-1.1z" fill-rule="evenodd"/>
<path d="M20.4 21.3h1.1v7.1h-1.1z" fill-rule="evenodd"/>
<path d="M20.4 21.3h1.1v.3l-4 6.8h-1.2z" fill-rule="evenodd"/>
<path d="M30.8 21.3h1.1v7.1h-1.1z" fill-rule="evenodd"/>
<path d="M34.8 21.3h1.3l-4.2 7.1h-1v-.3z" fill-rule="evenodd"/>
<path d="M26.9 21.3h1.1v7.1h-1.1z" fill-rule="evenodd"/>
<path d="M30.8 21.3h1.1v.2l-3.9 6.9h-1.1v-.3z" fill-rule="evenodd"/>
</g>
<path d="M16.1 41h41.9v4h-41.9z" fill-rule="evenodd" fill="#dcdddd" stroke="#c9cacb" stroke-width=".21"/>
<path d="M17 41.8h2.2v2.6h-2.2z" fill-rule="evenodd" fill="#231916" stroke="#595857" stroke-width=".21"/>
<g fill="none" stroke="#231916" stroke-width=".21">
<path d="M126.6 179.4h35.4v4.1h-35.4zM137.8 179.6v32M126.6 183.5h35.4v28.1h-35.4zM126.6 187.6h35.4M126.6 191.6h35.4M126.6 195.6h35.4M126.6 199.6h35.4M144.4 193.6h1.9M144.6 194.1h1.5M144.8 194.6h1M145.3 192.6v1M126.6 203.6h35.4"/>
<path d="M126.6 207.6h35.4M128.8 213.4h.4l.1 .2 1.7 2.9 .1 .5-.4 .1h-3.4a.4 .4 0 0 1-.3-.6z"/>
</g>
<g fill="#231916">
<path d="M128.7 214h.6l-.1 2.1h-.4z" fill-rule="evenodd"/>
<path d="M128.7 216.3h.5v.5h-.5z" fill-rule="evenodd"/>
</g>
<path d="M22.6 179.4h83.2v4.1h-83.2zM33.7 179.4v38.3M70 179.4v38.3M89.5 179.4v38.3M22.6 187.4h47.4M22.6 194.4h47.4M22.6 198.4h47.4M22.6 183.5h83.2v34.2h-83.2zM22.6 202.4h47.4M22.6 206.4h47.4M22.6 210.4h47.4" fill="none" stroke="#231916" stroke-width=".21"/>
<path d="M15 37h180v240.5h-180z" fill="none" stroke="#231916" stroke-width=".21"/>
<text font-size="7.1" fill="#231916" x="152.1" y="31">LAD-240</text>
<text font-size="4.2" fill="#231916" x="182.3" y="31">series</text>
<text font-size="3.9" fill="#231916" x="40.9" y="30.6">240W Economical Security/Fire Alarm PSU with Battery Charger/UPS</text>
<g font-size="3.5" fill="#231916">
<text x="20.9" y="44.3">Mechanical Specification</text>
<text x="20.9" y="235.6">Accessory List</text>
</g>
<g font-size="3.4" fill="#231916">
<text x="32.7" y="250.2">MW’s Order No.</text>
<text x="104.6" y="250.2">Item</text>
<text x="162.6" y="250.2">Quantity</text>
<text x="33.9" y="262.8">PGG2MHS012</text>
<text x="157.1" y="262.5">4pcs/per model</text>
</g>
<text font-size="3.2" fill="#231916" x="20.8" y="242.3">※ Bracket (Optional accessory, Should ordered seperately)</text>
<g font-size="2.8" fill="#231916">
<text x="20.6" y="50.6">(Unit: mm , tolerance ± 1mm)</text>
<text x="170.2" y="51.2">Case No. 207</text>
<text x="22.2" y="176.5">※ Connector Pin No. Assignment(CN2)</text>
<text x="126.5" y="177.1">※ Terminal Pin No. Assignment(TB1)</text>
<text x="24" y="182.4">Pin No.</text>
<text x="38.4" y="182.4">Assignment(TTL Signal)</text>
<text x="71" y="182.4">Mating Housing</text>
<text x="92.1" y="182.4">Terminal</text>
<text x="128.8" y="182.5">Pin No.</text>
<text x="140.2" y="182.5">Assignment</text>
<text x="27.7" y="186.6">1</text>
<text x="35.2" y="186.7">AC OK</text>
<text x="35.3" y="190.2">Battery disconnect/</text>
<text x="131.8" y="190.6">2</text>
<text x="131.8" y="186.6">1</text>
<text x="140" y="186.9">AC/L</text>
<text x="140" y="190.6">AC/N</text>
<text x="27.7" y="192.1">2</text>
<text x="27.7" y="197.3">3</text>
<text x="35.1" y="197.5">Battery low</text>
<text x="35.3" y="193.4">reverse polarity</text>
<text x="131.8" y="194.6">3</text>
<text x="139.8" y="194.7">FG</text>
<text x="27.7" y="201.3">4</text>
<text x="35" y="201.5">GND</text>
<text x="72.9" y="203.1">or equivalent</text>
<text x="90.6" y="203">or equivalent</text>
<text x="131.8" y="202.6">5</text>
<text x="131.8" y="198.6">4</text>
<text x="139.8" y="198.6">DC OUTPUT -V</text>
<text x="139.8" y="202.7">DC OUTPUT +V</text>
<text x="27.7" y="205.3">5</text>
<text x="27.7" y="209.4">6</text>
<text x="35.1" y="205.4">Battery full</text>
<text x="35.2" y="209.6">Discharge</text>
<text x="131.8" y="206.7">6</text>
<text x="139.8" y="206.5">BAT -</text>
<text x="26.7" y="215">7,8</text>
<text x="35.2" y="213.4">Open : normal</text>
<text x="131.8" y="210.8">7</text>
<text x="139.8" y="210.6">BAT +</text>
<text x="35.2" y="216.6">Short : forced start UPS mode</text>
<text x="126.9" y="221.3">DC OUTPUT -V and BAT - can not be shorted.</text>
</g>
<text font-size="2.8" x="74.5" y="199.7">TKP DH2</text>
<g font-size="2.6">
<text x="108.7" y="59">215</text>
<text x="159.6" y="99.3" transform="rotate(-90 159.6 99.3)">115</text>
</g>
<text font-size="2.6" fill="#231916" x="163.1" y="156.4" transform="rotate(-90 163.1 156.4)">30</text>
<text font-size="2.5" fill="#231916" x="90" y="199.6">TKP DHT-1S(LF)</text>
<g font-size="2.4" fill="#231916">
<text x="164.6" y="100.8" transform="rotate(-90 164.6 100.8)">135</text>
<text x="158.6" y="160.8" transform="rotate(-90 158.6 160.8)">12.5</text>
</g>
<g font-size="2.4">
<text x="70.2" y="144.3">32.5</text>
<text x="108.6" y="144.3">150</text>
<text x="83.6" y="150.9">2</text>
<text x="85.8" y="155.7" transform="rotate(-90 85.8 155.7)">6.9</text>
<text x="85.6" y="160.6" transform="rotate(-90 85.6 160.6)">12.8</text>
<text x="165.3" y="158.4">direction</text>
<text x="166.1" y="156.1">Air flow</text>
<text x="76.4" y="163.8">6.5</text>
<text x="79.2" y="163.8">6.5</text>
<text x="145.7" y="164.6">4-M4(Both Sides) L=6mm</text>
</g>
<g font-size="2.3">
<text x="71.1" y="64">32.5</text>
<text x="106.6" y="64">150</text>
<text x="63.5" y="94.3">7</text>
<text x="63.5" y="101.3">5</text>
<text x="63.5" y="97.7">6</text>
<text x="63.5" y="104.8">4</text>
<text x="63.5" y="111.9">2</text>
<text x="63.5" y="108.3">3</text>
<text x="63.5" y="115.3">1</text>
<text x="78.9" y="131.6">15</text>
<text x="146" y="127.2" transform="rotate(-90 146 127.2)">16</text>
</g>
<text font-size="2.1" fill="#231916" x="117.3" y="84.6" transform="rotate(-90 117.3 84.6)">36.7</text>
<text font-size="2.1" x="141.4" y="105.1">47.45</text>
<text font-size="2.1" fill="#898989" x="161.4" y="283.3">File Name:LAD-240-SPEC 2026-01-23</text>
<g font-size="1.8">
<text x="35.5" y="86.1">CN2</text>
<text x="51.1" y="88.5">BAT. connected/</text>
<text x="51.1" y="90.5">Disconnected S.W</text>
<text x="52.5" y="119.6">AC ON/OFF S.W</text>
<text x="35.1" y="126.4">TB1</text>
</g>
</svg>
